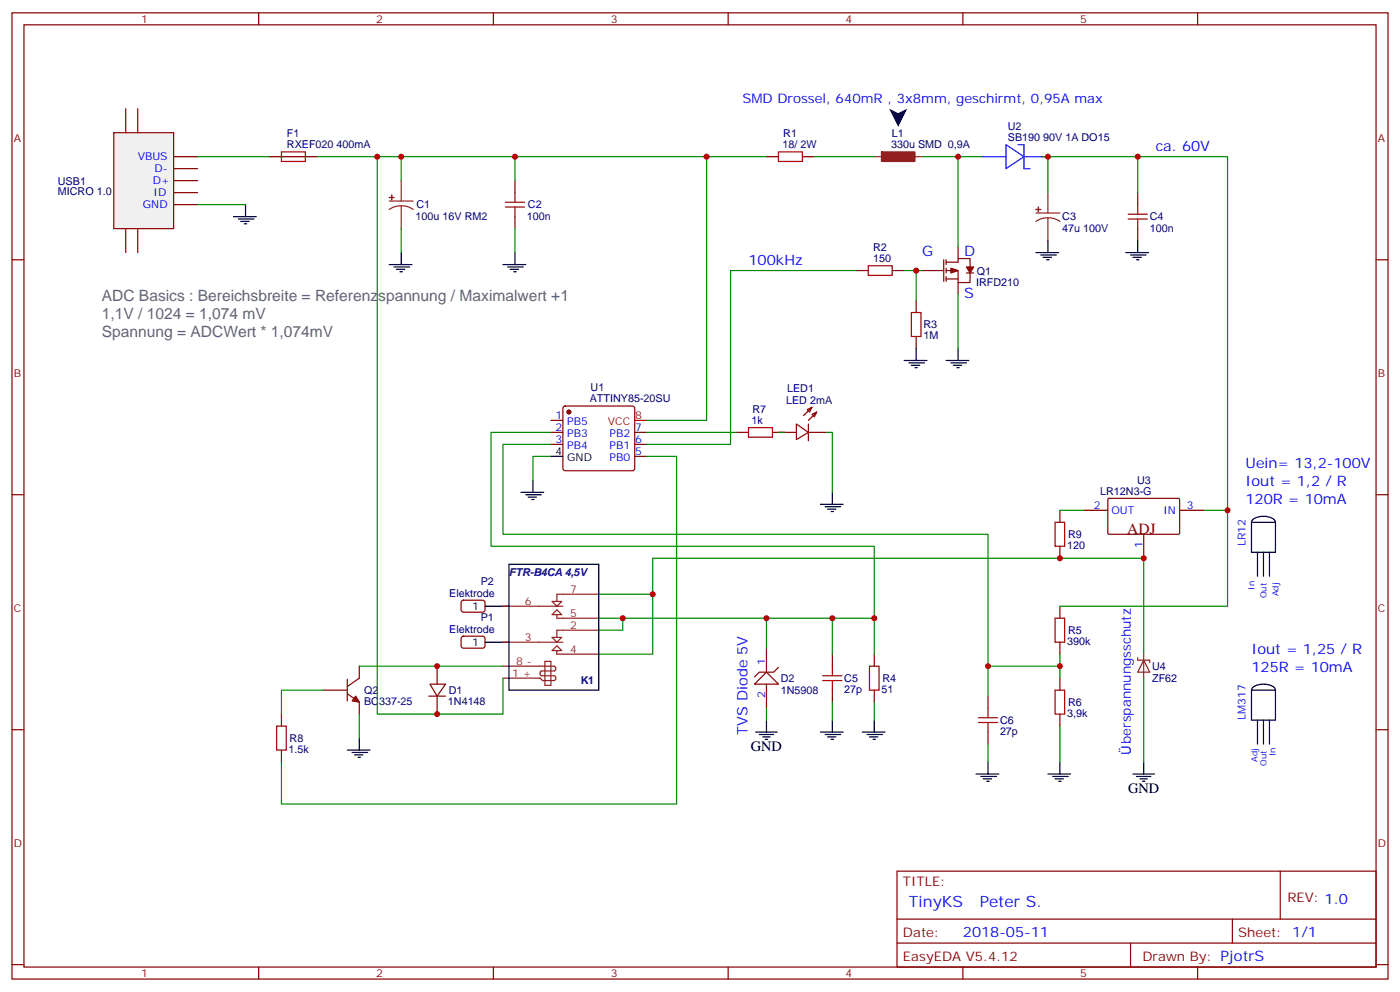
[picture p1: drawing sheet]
<svg xmlns="http://www.w3.org/2000/svg" width="412mm" height="292mm" viewBox="0 0 412 292" stroke-linecap="round" stroke-linejoin="round" font-family="sans-serif">
<g fill="none" stroke="#870000" stroke-width=".35">
<path d="M3.5 3.8h405.4v284.3h-405.4zM7.1 7.3h398.2v277.3h-398.2zM76.2 3.8v3.5M145.3 3.8v3.5M214.5 3.8v3.5M283.6 3.8v3.5M352.8 3.8v3.5M3.5 76.4h3.6M405.3 76.4h3.6M166 119.7l.5-.2h19.8l.5 .2 .2 .5v17.6l-.3 .5-.4 .2h-19.8l-.5-.2-.2-.5v-17.6zM162.3 123.7h3.5M162.3 127.2h3.5"/>
<path d="M162.3 130.8h3.5M187 127.2h3.5M187 130.8h3.5M187 134.3h3.5M3.5 145.6h3.6M405.3 145.6h3.6M3.5 214.7h3.6M405.3 214.7h3.6M264.2 256.4h141.1v28.2h-141.1zM377.1 256.4v14.1M264.2 270.5h141.1M264.2 277.5h141.1"/>
<path d="M333 277.5v7.1M363 270.5v7M3.5 283.9h3.6M76.2 284.6v3.5M145.3 284.6v3.5M214.5 284.6v3.5M283.6 284.6v3.5M352.8 284.6v3.5M405.3 283.9h3.6"/>
</g>
<circle cx="167.6" cy="121.2" r=".53" fill="#870000" stroke="#870000" stroke-width=".35"/>
<path d="M162.3 134.3h3.5" fill="none" stroke="#000" stroke-width=".35"/>
<path d="M187 123.7h3.5" fill="none" stroke="#f00" stroke-width=".35"/>
<path d="M33.5 39.1h17.7v28.2h-17.7z" fill="#f0f0f0" stroke="#870000" stroke-width=".35"/>
<g fill="none" stroke="#870000" stroke-width=".35">
<path d="M37 32v7.1M40.6 32v7.1M51.2 46.1h7M51.2 49.6h7M51.2 53.2h7M51.2 56.7h7M151.7 53.2v3.5M225.8 46.1h3.5M236.4 46.1h3.5M335.1 56.7v3.5M37 67.3v7M40.6 67.3v7"/>
<path d="M51.2 60.2h7M151.7 63.7v3.6M252.2 79.6h3.6M262.8 79.6h3.5M271.6 79.6h6.4M278 76.4v6.4M278.7 77.2h3.5v-1.1h3.6v2.5M278.7 79.6h3.5v3.5M278.7 76.4v1.5M278.7 78.9v1.4M282.2 72.6v3.5M335.1 67.3v3.5"/>
<path d="M269.9 88.4v3.6M269.9 99v3.6M278.7 82.1h3.5M278.7 81.4v1.4M282.2 83.1v3.6M284.7 80.3h2.1M285.8 80.3v2.8h-3.6M239.2 119.8l-2.5 2.5M217 127.2h3.5M227.5 127.2h7.1M234.6 124.8l3.5 2.4-3.5 2.2zM237.8 120.5l1.4-.7-.7 1.4z"/>
<path d="M238.1 127.2h5.3M238.1 124.8v4.9M239.2 122l1.4-.8-.7 1.5zM240.6 121.2l-2.5 2.5M312.2 150.2v3.5M319.3 150.2h7M326.4 146.8l.3-.2 20.6 .1 .2 .3-.1 10.1-.3 .1h-20.6l-.2-.3zM336.9 157.2v7.1M347.5 150.2h7M136.1 176.8l.4-.2 5.9 .1 .5 .6-.1 2.4-.6 .5-5.9-.1-.5-.6v-2.2zM312.2 160.8v3.5M312.2 178.4v3.5"/>
<path d="M102.3 199.9v6.4M105.8 196v3.6l-3.5 2.4M128.8 196v5.3M136.1 187.4l.4-.2 5.9 .1 .5 .6-.1 2.4-.6 .4h-5.9l-.5-.7v-2.1zM245.2 192.5v3.5M257.5 192.5v3.5M312.2 189v3.5M312.2 199.6v3.5M82.9 210.1v3.6M95.2 203.1h7.1M102.3 204.2l3.5 2.4v3.5M126.3 204.9h4.9"/>
<path d="M126.6 201.3h4.6l-2.4 3.6zM128.8 204.9v5.2M245.2 203.1v3.5M257.5 203.1v3.5M291 204.9v3.5M291 215.4v3.6M312.2 210.1v3.6M82.9 220.7v3.6"/>
</g>
<g fill="none" stroke="#000" stroke-width=".35">
<path d="M68.8 63.7h6.7M70.2 64.5h4.6M70.9 65.2h2.5M72 65.9h.7M72.3 60.2v3.5M114.7 77.9h6.7M116.1 78.6h4.5M116.8 79.3h2.4M117.8 80h.7M118.2 74.3v3.6M148.2 77.9h6.7M149.6 78.6h4.6"/>
<path d="M150.3 79.3h2.5M151.3 80h.7M151.7 74.3v3.6M305.2 74.3h6.7M306.6 75h4.5M307.3 75.7h2.4M308.3 76.4h.7M308.7 70.8v3.5M331.6 74.3h6.7M333 75h4.6M333.7 75.7h2.5M334.8 76.4h.7"/>
<path d="M335.1 70.8v3.5M266.3 106.1h6.7M267.8 106.8h4.5M268.5 107.5h2.4M269.5 108.2h.7M269.9 102.6v3.5M278.7 106.1h6.7M280.1 106.8h4.6M280.8 107.5h2.5M281.9 108.2h.7M282.2 102.6v3.5M153.5 144.9h6.7"/>
<path d="M154.9 145.6h4.6M155.6 146.3h2.4M156.6 147h.7M157 141.4v3.5M241.7 148.4h6.7M243.1 149.1h4.5M243.8 149.8h2.4M244.8 150.5h.7M245.2 144.9v3.5M368.7 153.7h7v8.8h-7zM368.7 153.7a2.65 2.65 0 0 1 2.7-1.7l2.3 .1a2.32 2.32 0 0 1 2 1.6M142.9 178.4h7"/>
<path d="M149.9 166.1h26.5v37h-26.5zM370.4 162.5v7.1M372.2 162.5v7.1M373.9 162.5v7.1M142.9 189h7M105.8 217.2v3.5M241.7 215.4h6.7M243.1 216.1h4.5M243.8 216.9h2.4M244.8 217.6h.7M245.2 211.9v3.5M254 215.4h6.7"/>
<path d="M255.4 216.1h4.6M256.1 216.9h2.5M257.2 217.6h.7M257.5 211.9v3.5M368.7 203.1h7v8.8h-7zM368.7 203.1a2.65 2.65 0 0 1 2.7-1.7l2.3 .1a2.32 2.32 0 0 1 2 1.6M370.4 211.9v7.1M372.2 211.9v7.1M373.9 211.9v7.1M102.3 220.7h6.7M103.7 221.4h4.6M104.4 222.1h2.5"/>
<path d="M105.5 222.8h.7M287.5 227.8h6.7M288.9 228.5h4.6M289.6 229.2h2.5M290.7 229.9h.7M291 224.3v3.5M308.7 227.8h6.7M310.1 228.5h4.6M310.8 229.2h2.5M311.9 229.9h.7M312.2 224.3v3.5"/>
</g>
<g fill="none" stroke="#008700" stroke-width=".35">
<path d="M111.1 46.1v164h37.1v-10.5M118.2 46.1v7.1M151.7 46.1v7.1M208.1 46.1h17.7M239.9 46.1h17.6M271.6 46.1h17.7M282.2 46.1v26.5M306.9 46.1h54.7v104.1h-7.1M308.7 46.1v10.6M335.1 46.1v10.6M58.2 60.2h14.1M118.2 67.3v7"/>
<path d="M151.7 67.3v7M252.2 79.6h-37v51.2h-24.7M266.3 79.6h5.3M269.9 79.6v8.8M282.2 86.7v15.9M162.3 134.3h-5.3v7.1M162.3 127.2h-17.7v33.6h112.9v21.1M162.3 130.8h-14.1v26.4h142.8v38.8M190.5 134.3h8.8v102.3h-116.4v-12.3M190.5 127.2h26.5M229.3 127.2h1.8M243.4 127.2h1.8v17.7"/>
<path d="M312.2 150.2h7.1M361.6 150.2v28.2h-49.4M176.4 174.9h15.9v17.6h-15.9M192.3 174.9v-10.6h144.6v28.2M105.8 196h42.4M176.4 181.9h7v3.6h-7M183.4 181.9h74.1v10.6M245.2 181.9v10.6M312.2 196h-21.2v8.9M312.2 192.5v7.1M95.2 203.1h-12.3v7M105.8 210.1v7.1"/>
<path d="M245.2 206.6v5.3M257.5 206.6v5.3M291 219v5.3M312.2 213.7v10.6"/>
</g>
<g fill="none" stroke="#8c2424" stroke-width=".35">
<path d="M114.7 59.2h7M118.2 53.2v6M257.5 46.1h3.6M268.1 46.1h3.5M308.7 56.7v6M118.2 60.6l1.8 .2 1.7 .8M118.2 60.6l-1.9 .2-1.6 .8M118.2 60.6v6.7M305.2 62.7h7M308.7 64.1l1.8 .2 1.7 .9M308.7 64.1l-1.9 .2-1.6 .9M308.7 64.1v6.7"/>
<path d="M148.2 178.4h17.6M162.6 177h2.9l-1.5 1.4zM176.4 174.9h-12.4v2.1M148.2 196h15.1l.4 .4v.7l-.4 .3h-3.8l-.4 .4v.7l.4 .4h3.8l.4 .3v.7l-.4 .4h-3.5l-.7-.7h-10.9M148.2 189h17.6M160.5 194.6h1.8v7.1h-1.8zM162.6 187.6h2.9l-1.5 1.4zM162.6 180.9l1.4-1.4 1.5 1.4zM164 190l1.5 1.5h-2.9zM164 180.9v1h12.4M164 191.5v1h12.4M176.4 185.5h-12.4v2.1"/>
</g>
<g fill="#8c2424" stroke="#8c2424" stroke-width=".35">
<path d="M114.7 58.1h1.4z"/>
<path d="M115.4 57.4v1.4z"/>
<path d="M259.7 44.7h9.6l.2 .2v2.4l-.2 .2h-9.5l-.2-.2z"/>
<path d="M305.2 61.6l1.4 .1z"/>
<path d="M305.9 60.9v1.4z"/>
</g>
<g fill="none" stroke="#a10000" stroke-width=".35">
<path d="M148.9 59.5h5.6M151.7 56.7v2.8M229.3 44.7h7.1v2.8h-7.1zM148.9 60.9h5.6M151.7 60.9v2.8M255.8 78.2h7v2.8h-7zM332.3 64.5h5.7M332.3 63h5.7M335.1 60.2v2.8M335.1 64.5v2.8M268.5 92h2.8v7h-2.8zM220.5 125.8h7v2.9h-7z"/>
<path d="M310.8 153.7h2.8v7.1h-2.8zM242.4 198.9h5.6M245.2 196v2.9M256.1 196h2.8v7.1h-2.8zM310.8 181.9h2.8v7.1h-2.8zM81.5 213.7h2.8v7h-2.8zM242.4 200.3h5.6M245.2 200.3v2.8M288.2 212.6h5.7M288.2 211.2h5.7M291 208.4v2.8M291 212.6v2.8"/>
<path d="M310.8 203.1h2.8v7h-2.8z"/>
</g>
<path d="M289.3 46.1h7M296.3 42.6l5.3 3.5-5.3 3.5zM299.9 42.6h1.7v7h1.8M301.6 46.1h7.1" fill="none" stroke="#00f" stroke-width=".35"/>
<g fill="#870000" stroke="#870000" stroke-width=".35">
<path d="M280.1 78.9l2.1 .7-2.1 .7z"/>
<path d="M284.7 78.6h2.1l-1 1.7z"/>
<path d="M104.8 204.9l1 1.7-2.1-.3z"/>
</g>
<path d="M222.2 201.3l3.6-3.5 3.5 3.5z" fill="#fff" stroke="#870000" stroke-width=".35"/>
<path d="M79.4 46.1h14.1M225.8 190.7v7.1M229.3 196.4l-1.4 1.4h-4.2l-1.5 1.4M225.8 201.3v7.1" fill="none" stroke="#870000" stroke-width=".35"/>
<path d="M222.6 215.4h6.4M223.7 216.1h4.2M224.7 216.9h2.1M225.4 217.6h.7M225.8 211.9v3.5M333.7 227.8h6.4M334.8 228.5h4.2M335.8 229.2h2.2M336.5 229.9h.8M336.9 224.3v3.5" fill="none" stroke="#000" stroke-width=".35"/>
<path d="M58.2 46.1h21.2M93.5 46.1h114.6v77.6h-17.6M225.8 181.9v8.8M336.9 199.6v24.7M225.8 208.4v3.5" fill="none" stroke="#008700" stroke-width=".35"/>
<path d="M335.1 193.6v.7h3.6v.7M336.9 194.3l1.8 3.5h-3.6zM336.9 192.5v7.1" fill="none" stroke="#8c2424" stroke-width=".35"/>
<path d="M261.9 32l2.7 1.3 2.6-1.3-2.6 5.3z" fill="#000"/>
<path d="M82.9 44.7h7.1v2.8h-7.1z" fill="none" stroke="#a10000" stroke-width=".35"/>
<g fill="#c00">
<circle cx="192.3" cy="174.9" r=".88"/>
<circle cx="183.4" cy="181.9" r=".88"/>
<circle cx="128.8" cy="196" r=".88"/>
<circle cx="269.9" cy="79.6" r=".88"/>
<circle cx="151.7" cy="46.1" r=".88"/>
<circle cx="118.2" cy="46.1" r=".88"/>
<circle cx="208.1" cy="46.1" r=".88"/>
<circle cx="335.1" cy="46.1" r=".88"/>
<circle cx="245.2" cy="181.9" r=".88"/>
<circle cx="257.5" cy="181.9" r=".88"/>
<circle cx="312.2" cy="196" r=".88"/>
<circle cx="291" cy="196" r=".88"/>
<circle cx="308.7" cy="46.1" r=".88"/>
<circle cx="312.2" cy="164.3" r=".88"/>
<circle cx="361.6" cy="150.2" r=".88"/>
<circle cx="282.2" cy="46.1" r=".88"/>
<circle cx="111.1" cy="46.1" r=".88"/>
<circle cx="128.8" cy="210.1" r=".88"/>
<circle cx="225.8" cy="181.9" r=".88"/>
<circle cx="336.9" cy="164.3" r=".88"/>
</g>
<g font-size="4.6" fill="#666">
<text x="30" y="88.4">ADC Basics : Bereichsbreite = Referenzspannung / Maximalwert +1</text>
<text x="30" y="93.7">1,1V / 1024 = 1,074 mV</text>
<text x="30" y="99">Spannung = ADCWert * 1,074mV</text>
</g>
<text font-size="4.6" fill="#800" x="332" y="157.2">ADJ</text>
<g font-size="4.6" fill="#00f">
<text x="267.8" y="266.9">TinyKS</text>
<text x="288.6" y="266.9">Peter S.</text>
</g>
<g font-size="4.2" fill="#00f">
<text x="340.4" y="44.3">ca. 60V</text>
<text x="220.5" y="77.9">100kHz</text>
<text x="271.6" y="75.2">G</text>
<text x="284" y="75.2">D</text>
<text x="284" y="87.6">S</text>
<text x="366.9" y="137.8">Uein= 13,2-100V</text>
<text x="366.9" y="143.1">Iout = 1,2 / R</text>
<text x="366.9" y="148.4">120R = 10mA</text>
<text x="368.7" y="192.5">Iout = 1,25 / R</text>
<text x="368.7" y="197.8">125R = 10mA</text>
<text x="220.2" y="216.2" transform="rotate(-90 220.2 216.2)">TVS Diode 5V</text>
<text x="283.6" y="275.8">2018-05-11</text>
</g>
<g font-size="4.2">
<text x="221.2" y="221.1">GND</text>
<text x="332.3" y="233.4">GND</text>
</g>
<g font-size="3.9" fill="#00f">
<text x="218.7" y="30.2">SMD Drossel, 640mR , 3x8mm, geschirmt, 0,95A max</text>
<text x="333.1" y="219" transform="rotate(-90 333.1 219)">berspannungsschutz</text>
</g>
<g font-size="3.9" fill="#800">
<text x="266" y="260.6">TITLE:</text>
<text x="379.2" y="265.5">REV: 1.0</text>
<text x="266" y="275.8">Date:</text>
<text x="364.8" y="275.8">Sheet: 1/1</text>
<text x="266" y="282.8">EasyEDA V5.4.12</text>
<text x="336.5" y="282.8">Drawn By: PjotrS</text>
</g>
<g font-size="3.2" fill="#800">
<text x="41.6" y="6.8">1</text>
<text x="110.8" y="6.8">2</text>
<text x="179.9" y="6.8">3</text>
<text x="249.1" y="6.8">4</text>
<text x="318.2" y="6.8">5</text>
<text x="4.1" y="41.9">A</text>
<text x="405.9" y="41.9">A</text>
<text x="4.1" y="111">B</text>
<text x="405.9" y="111">B</text>
<text x="4.1" y="180.2">C</text>
<text x="405.9" y="180.2">C</text>
<text x="4.1" y="249.3">D</text>
<text x="405.9" y="249.3">D</text>
<text x="41.6" y="287.6">1</text>
<text x="110.8" y="287.6">2</text>
<text x="179.9" y="287.6">3</text>
<text x="249.1" y="287.6">4</text>
<text x="318.2" y="287.6">5</text>
</g>
<g font-size="3.2" fill="#000080">
<text x="84.5" y="40.4">F1</text>
<text x="230.7" y="40.4">R1</text>
<text x="262.7" y="40.4">L1</text>
<text x="296.9" y="41.5">SB190 90V 1A DO15</text>
<text x="296.9" y="38.3">U2</text>
<text x="84.5" y="43.6">RXEF020 400mA</text>
<text x="230.5" y="43.6">18/ 2W</text>
<text x="262.5" y="43.6">330u SMD 0,9A</text>
<text x="17" y="57.5">MICRO 1.0</text>
<text x="17" y="54.3">USB1</text>
<text x="122.4" y="64.7">100u 16V RM2</text>
<text x="122.7" y="61.3">C1</text>
<text x="155.2" y="64.7">100n</text>
<text x="155.5" y="61.3">C2</text>
<text x="312.9" y="64.9">C3</text>
<text x="338.7" y="64.9">C4</text>
<text x="312.9" y="68.1">47u 100V</text>
<text x="338.7" y="68.1">100n</text>
<text x="257.2" y="77.2">150</text>
<text x="257.2" y="73.9">R2</text>
<text x="287.8" y="80.9">Q1</text>
<text x="287.5" y="84.1">IRFD210</text>
<text x="272" y="99.9">1M</text>
<text x="272" y="96.6">R3</text>
<text x="173.7" y="118.4">ATTINY85-20SU</text>
<text x="174" y="115.1">U1</text>
<text x="231.6" y="118.8">LED 2mA</text>
<text x="231.8" y="115.5">LED1</text>
<text x="221.3" y="124.8">1k</text>
<text x="221.6" y="121.5">R7</text>
<text x="334.9" y="142.4">U3</text>
<text x="324.1" y="145.6">LR12N3-G</text>
<text x="314.3" y="161.7">120</text>
<text x="314.6" y="158.4">R9</text>
<text x="141.6" y="172.3">P2</text>
<text x="149.9" y="169.5">FTR-B4CA 4,5V</text>
<text x="132.4" y="175.6">Elektrode</text>
<text x="141.6" y="182.8">P1</text>
<text x="132.4" y="186.2">Elektrode</text>
<text x="314.3" y="189.9">390k</text>
<text x="314.6" y="186.6">R5</text>
<text x="339.4" y="197.1">U4</text>
<text x="171.1" y="201.3">K1</text>
<text x="230" y="200.7">D2</text>
<text x="248.7" y="204">27p</text>
<text x="248.7" y="200.7">C5</text>
<text x="259.9" y="200.7">R4</text>
<text x="339.4" y="200.6">ZF62</text>
<text x="107.2" y="207.4">BC337-25</text>
<text x="107.2" y="204.3">Q2</text>
<text x="131.9" y="207.5">1N4148</text>
<text x="132.2" y="204.2">D1</text>
<text x="230" y="204.1">1N5908</text>
<text x="259.6" y="204">51</text>
<text x="314.6" y="207.8">R6</text>
<text x="294.6" y="213">C6</text>
<text x="314.3" y="211.1">3,9k</text>
<text x="85" y="221.7">1.5k</text>
<text x="85.3" y="218.3">R8</text>
<text x="294.6" y="216.3">27p</text>
</g>
<g font-size="3.2" fill="#00f">
<text x="40.6" y="47.2">VBUS</text>
<text x="45.5" y="50.7">D-</text>
<text x="45.1" y="54.2">D+</text>
<text x="45.3" y="57.7">ID</text>
<text x="42.1" y="61.3">GND</text>
<text x="163.6" y="123.4">1</text>
<text x="167.1" y="125.1">PB5</text>
<text x="163.6" y="126.9">2</text>
<text x="163.6" y="130.4">3</text>
<text x="167.1" y="128.7">PB3</text>
<text x="179.6" y="128.7">PB2</text>
<text x="187.1" y="130.4">6</text>
<text x="187.1" y="126.9">7</text>
<text x="167.1" y="132.2">PB4</text>
<text x="179.6" y="135.7">PB0</text>
<text x="179.6" y="132.2">PB1</text>
<text x="187.1" y="133.9">5</text>
<text x="322.2" y="149.8">2</text>
<text x="349.6" y="149.8">3</text>
<text x="327.4" y="151.2">OUT</text>
<text x="342.7" y="151.2">IN</text>
<text x="336.5" y="161.4" transform="rotate(-90 336.5 161.4)">1</text>
<text x="366.9" y="160.8" transform="rotate(-90 366.9 160.8)">LR12</text>
<text x="225.4" y="195.7" transform="rotate(-90 225.4 195.7)">1</text>
<text x="225.4" y="205.5" transform="rotate(-90 225.4 205.5)">2</text>
<text x="366.9" y="211.9" transform="rotate(-90 366.9 211.9)">LM317</text>
</g>
<g font-size="3.2" fill="#f00">
<text x="179.1" y="125.1">VCC</text>
<text x="187.1" y="123.4">8</text>
</g>
<g font-size="3.2">
<text x="163.6" y="133.9">4</text>
<text x="167.1" y="135.7">GND</text>
<text x="139.1" y="179.5">1</text>
<text x="139.1" y="190">1</text>
</g>
<g font-size="3.2" fill="#8d2323">
<text x="154.6" y="178">6</text>
<text x="167.9" y="174.5">7</text>
<text x="167.9" y="185.1">2</text>
<text x="167.9" y="181.6">5</text>
<text x="154.6" y="188.6">3</text>
<text x="152.1" y="195.7">8 -</text>
<text x="167.9" y="192.2">4</text>
<text x="150.9" y="199.2">1 +</text>
</g>
<g font-size="2.5" fill="#00f">
<text x="369.5" y="173.5" transform="rotate(-90 369.5 173.5)">In</text>
<text x="373" y="176" transform="rotate(-90 373 176)">Out</text>
<text x="376.6" y="175.5" transform="rotate(-90 376.6 175.5)">Adj</text>
<text x="370.4" y="224.3" transform="rotate(-90 370.4 224.3)">Adj</text>
<text x="373" y="225.4" transform="rotate(-90 373 225.4)">Out</text>
<text x="375.7" y="222.5" transform="rotate(-90 375.7 222.5)">In</text>
</g>
</svg>
